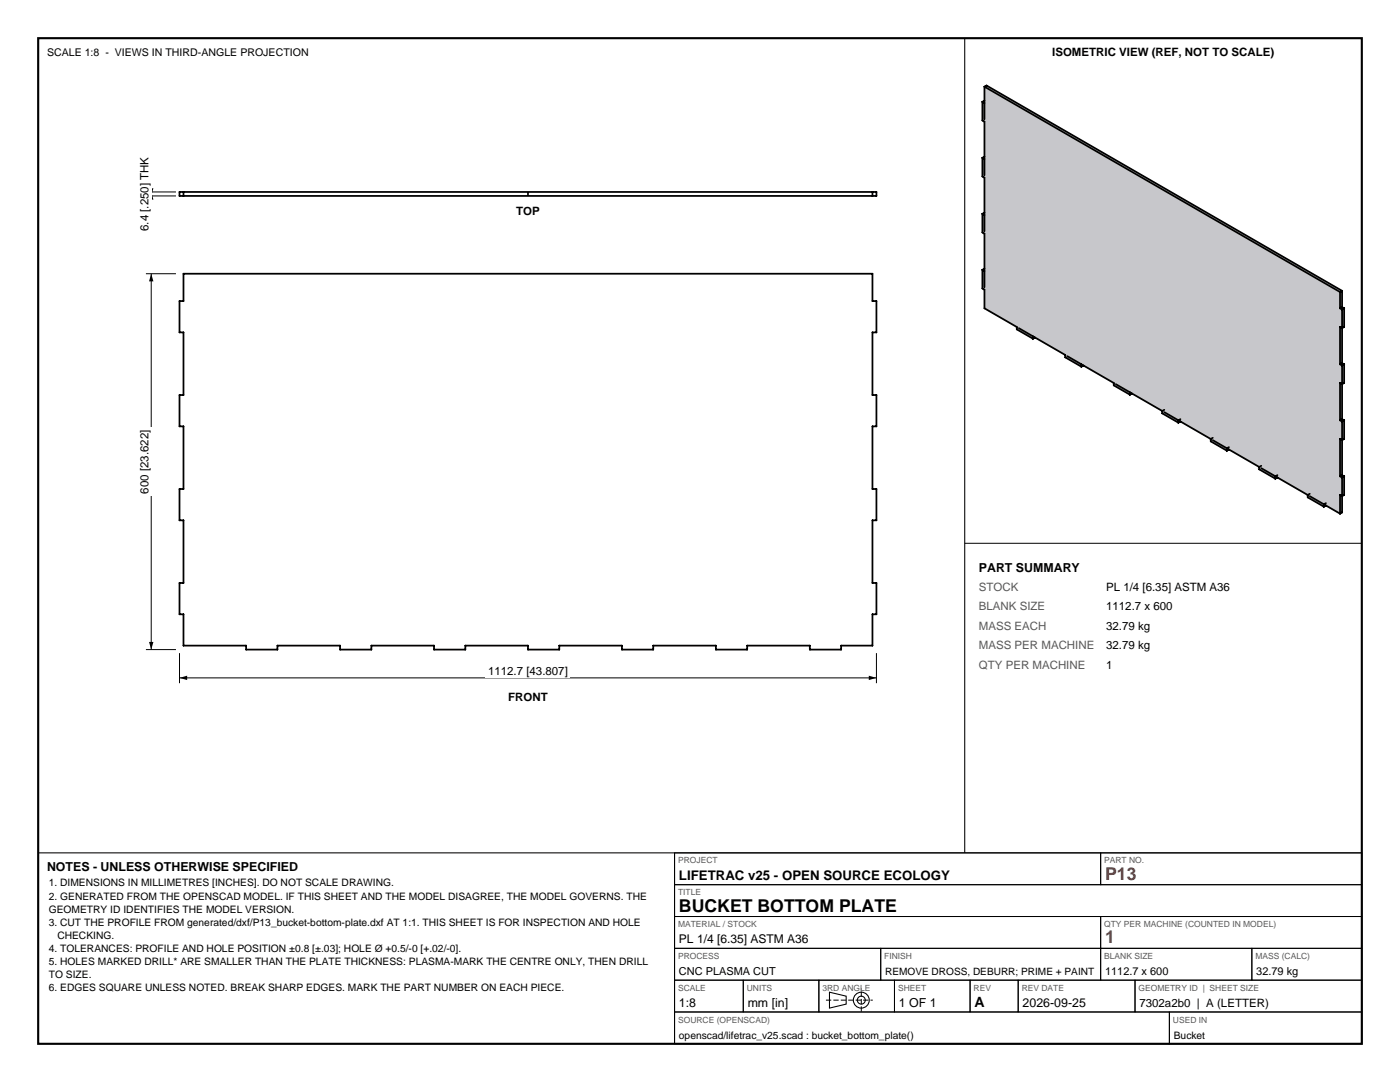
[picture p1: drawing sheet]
<svg xmlns="http://www.w3.org/2000/svg" width="279mm" height="216mm" viewBox="0 0 279 216" stroke-linecap="round" stroke-linejoin="round" font-family="sans-serif">
<path d="M7.6 7.6h264.2v200.7h-264.2z" fill="none" stroke="#000" stroke-width=".42"/>
<g fill="none" stroke="#000" stroke-width=".21">
<path d="M192.5 7.6v162.6M7.6 170.2h264.2M134.6 170.2v38.1M165.5 198l3.4 .8v1.6l-3.4 .8z"/>
<circle cx="171.9" cy="199.6" r="1.59"/>
<circle cx="171.9" cy="199.6" r=".79"/>
</g>
<g fill="none" stroke="#000" stroke-width=".2">
<path d="M35.8 130.3v6M35.8 135.3h139.1M174.9 130.3v6M134.6 170.2h85.1v6.3h-85.1zM134.6 176.5h137.2v6.4h-137.2zM219.7 170.2h52.1v6.3h-52.1zM134.6 182.9h85.1v6.3h-85.1zM134.6 189.2h41.2v6.4h-41.2zM134.6 195.6h13.7v6.3h-13.7zM148.3 195.6h15.1v6.3h-15.1zM163.4 195.6h15.1v6.3h-15.1zM175.8 189.2h43.9v6.4h-43.9z"/>
<path d="M178.5 195.6h15.1v6.3h-15.1zM193.6 195.6h9.6v6.3h-9.6zM203.2 195.6h23.3v6.3h-23.3zM219.7 182.9h52.1v6.3h-52.1zM219.7 189.2h30.1v6.4h-30.1zM226.5 195.6h45.3v6.3h-45.3zM249.8 189.2h22v6.4h-22zM134.6 201.9h98.8v6.4h-98.8zM233.4 201.9h38.4v6.4h-38.4z"/>
</g>
<path d="M164.8 199.6h9.4M171.9 201.9v-4.6" fill="none" stroke="#000" stroke-width=".2" stroke-dasharray="1.1 .4" stroke-linecap="butt"/>
<path d="M35.8 38.3h139.1v.8h-139.1zM36.6 38.3v.8M105.4 38.6v.2M174.1 38.3v.8M36.6 54.6h137.5v5.5h.8v6.2h-.8v12.5h.8v6.3h-.8v12.5h.8v6.2h-.8v12.5h.8v6.3h-.8v6.2h-6.2v.8h-6.3v-.8h-12.5v.8h-6.2v-.8h-12.5v.8h-6.3v-.8h-12.5v.8h-6.2v-.8h-12.5v.8h-6.3v-.8h-12.5v.8h-6.2v-.8h-12.5v.8h-6.3v-.8h-12.5v-6.2h-.8v-6.3h.8v-12.5h-.8v-6.2h.8v-12.5h-.8v-6.3h.8v-12.5h-.8v-6.2h.8z" fill="none" stroke="#000" stroke-width=".35"/>
<path d="M35.8 135.3l1.5-.5v.9zM173.4 134.8l1.5 .5-1.5 .4z" fill="#000"/>
<path d="M97 132.4h16.8v2.9h-16.8z" fill-rule="evenodd" fill="#fff"/>
<path d="M29.1 54.6h6M30.2 54.6v75M29.1 129.6h6" fill="none" stroke="#000" stroke-width=".2"/>
<path d="M30.2 54.6l.4 1.5h-.9zM29.7 128.1h.9l-.4 1.5z" fill="#000"/>
<path d="M27.4 85.3h2.8v13.6h-2.8z" fill-rule="evenodd" fill="#fff"/>
<path d="M29.1 39.1h6M29.1 38.3h6M30.2 38.3v.8" fill="none" stroke="#000" stroke-width=".2"/>
<path d="M29.7 37.6h.9l-.4 1.5zM30.2 38.3l.4 1.5h-.9z" fill="#000"/>
<path d="M27.4 30.9h2.8v15.6h-2.8z" fill-rule="evenodd" fill="#fff"/>
<g fill="#c7c7cb" stroke="#c7c7cb" stroke-width=".2">
<path d="M196.5 57.8l6.4 7.4-6.4-3.7z"/>
<path d="M196.1 53.8l.4 4-.4-.2z"/>
<path d="M196.1 53.8l.4 .3v3.7z"/>
<path d="M196.5 54.1l6.4 11.1-6.4-7.4z"/>
<path d="M202.9 65.2l3.2 2.4-3.2-1.9z"/>
<path d="M196.5 54.1l9.6 13-3.2-1.9z"/>
<path d="M202.9 65.2l3.2 1.9v.5z"/>
<path d="M196.5 46.6l9.6 20.5-9.6-13z"/>
<path d="M196.5 46.6l16.1 24.2-6.5-3.7z"/>
<path d="M196.1 42.7l.4 3.9-.4-.2z"/>
<path d="M196.1 42.7l.4 .2v3.7z"/>
<path d="M196.5 42.9l16.1 27.9-16.1-24.2z"/>
<path d="M212.6 70.8l3.2 2.4-3.2-1.9z"/>
<path d="M196.5 42.9l19.3 29.8-3.2-1.9z"/>
<path d="M212.6 70.8l3.2 1.9v.5z"/>
<path d="M196.5 35.4l19.3 37.3-19.3-29.8z"/>
<path d="M196.5 35.4l25.8 41-6.5-3.7z"/>
<path d="M196.1 31.5l.4 3.9-.4-.2z"/>
<path d="M196.1 31.5l.4 .2v3.7z"/>
<path d="M196.5 31.7l25.8 44.7-25.8-41z"/>
<path d="M222.3 76.4l3.2 2.4-3.2-1.9z"/>
<path d="M196.5 31.7l29 46.6-3.2-1.9z"/>
<path d="M222.3 76.4l3.2 1.9v.5z"/>
<path d="M196.5 24.3l29 54-29-46.6z"/>
<path d="M196.5 24.3l35.5 57.7-6.5-3.7z"/>
<path d="M196.1 20.3l.4 4-.4-.3z"/>
<path d="M196.1 20.3l.4 .3v3.7z"/>
<path d="M196.5 20.6l35.5 61.4-35.5-57.7z"/>
<path d="M232 82l3.2 2.3-3.2-1.8z"/>
<path d="M232 82l3.2 1.9v.4z"/>
<path d="M241.6 87.6l3.3 2.3-3.3-1.8z"/>
<path d="M241.6 87.6l3.3 1.9v.4z"/>
<path d="M251.3 93.2l3.2 2.3-3.2-1.8z"/>
<path d="M251.3 93.2l3.2 1.8v.5z"/>
<path d="M196.5 20.6l70.9 40.9-35.4 20.5z"/>
<path d="M196.5 17.3l70.9 44.2-70.9-40.9z"/>
<path d="M232 82l35.4-20.5-32.2 22.4z"/>
<path d="M235.2 83.9l32.2-18.7-25.8 22.4z"/>
<path d="M241.6 87.6l25.8-14.9-22.5 16.8z"/>
<path d="M261 98.8l3.2 2.3-3.2-1.9z"/>
<path d="M244.9 89.5l22.5-13.1-16.1 16.8z"/>
<path d="M261 98.8l3.2 1.8v.5z"/>
<path d="M251.3 93.2l16.1-9.3-12.9 11.1z"/>
<path d="M254.5 95l12.9-7.4-6.4 11.2z"/>
<path d="M261 98.8l6.4-3.8-3.2 5.6z"/>
<path d="M264.2 100.6l3.2-1.8v3.7z"/>
<path d="M267.4 95v3.8l-3.2 1.8z"/>
<path d="M267.4 87.6v7.4l-6.4 3.8z"/>
<path d="M267.4 95l.4 4-.4-.2z"/>
<path d="M254.5 95l12.9-11.1v3.7z"/>
<path d="M267.4 95l.4 .3v3.7z"/>
<path d="M267.4 76.4v7.5l-16.1 9.3z"/>
<path d="M244.9 89.5l22.5-16.8v3.7z"/>
<path d="M241.6 87.6l25.8-22.4v7.5z"/>
<path d="M235.2 83.9l32.2-22.4v3.7z"/>
<path d="M196.5 17.3l70.9 41v3.2z"/>
<path d="M267.4 83.9l.4 3.9-.4-.2z"/>
<path d="M267.4 83.9l.4 .2v3.7z"/>
<path d="M267.4 72.7l.4 4-.4-.3z"/>
<path d="M267.4 72.7l.4 .2v3.8z"/>
<path d="M267.4 61.5l.4 4-.4-.3z"/>
<path d="M267.4 61.5l.4 .3v3.7z"/>
</g>
<g fill="#e8e8ed" stroke="#e8e8ed" stroke-width=".2">
<path d="M196.1 53.8l.4-.2 .4 .2z"/>
<path d="M196.1 53.8h.8l-.4 .3z"/>
<path d="M196.1 42.7l.4-.3 .4 .3z"/>
<path d="M196.1 42.7h.8l-.4 .2z"/>
<path d="M196.1 31.5l.4-.2 .4 .2z"/>
<path d="M196.1 31.5h.8l-.4 .2z"/>
<path d="M196.1 20.3l.4-.2 .4 .2z"/>
<path d="M196.1 20.3h.8l-.4 .3z"/>
<path d="M196.5 17.3l.4-.2 70.9 40.9z"/>
<path d="M267.4 95l.4-.2 .5 .2z"/>
<path d="M267.4 95h.9l-.5 .3z"/>
<path d="M196.5 17.3l71.3 40.7-.4 .3z"/>
<path d="M267.4 83.9l.4-.3 .5 .3z"/>
<path d="M267.4 83.9h.9l-.5 .2z"/>
<path d="M267.4 72.7l.4-.2 .5 .2z"/>
<path d="M267.4 72.7h.9l-.5 .2z"/>
<path d="M267.4 61.5l.4-.2 .5 .2z"/>
<path d="M267.4 61.5h.9l-.5 .3z"/>
</g>
<g fill="#afafb2" stroke="#afafb2" stroke-width=".2">
<path d="M206.6 66.9v.4l-.5 .3z"/>
<path d="M206.1 67.1l.5-.2-.5 .7z"/>
<path d="M216.2 72.5v.4l-.4 .3z"/>
<path d="M215.8 72.7l.4-.2-.4 .7z"/>
<path d="M225.9 78v.5l-.4 .3z"/>
<path d="M225.5 78.3l.4-.3-.4 .8z"/>
<path d="M235.6 83.6v.5l-.4 .2z"/>
<path d="M235.2 83.9l.4-.3-.4 .7z"/>
<path d="M245.3 89.2v.5l-.4 .2z"/>
<path d="M244.9 89.5l.4-.3-.4 .7z"/>
<path d="M254.9 94.8v.5l-.4 .2z"/>
<path d="M254.5 95l.4-.2-.4 .7z"/>
<path d="M264.6 100.4v.5l-.4 .2z"/>
<path d="M264.2 100.6l.4-.2-.4 .7z"/>
<path d="M267.8 98.5v3.8l-.4 .2z"/>
<path d="M267.4 98.8l.4-.3-.4 4z"/>
<path d="M268.3 95v3.8l-.5 .2z"/>
<path d="M267.8 95.3l.5-.3-.5 4z"/>
<path d="M267.8 87.4v7.4l-.4 .2z"/>
<path d="M267.4 87.6l.4-.2-.4 7.6z"/>
<path d="M268.3 83.9v3.7l-.5 .2z"/>
<path d="M267.8 84.1l.5-.2-.5 3.9z"/>
<path d="M267.8 76.2v7.4l-.4 .3z"/>
<path d="M267.4 76.4l.4-.2-.4 7.7z"/>
<path d="M268.3 72.7v3.7l-.5 .3z"/>
<path d="M267.8 72.9l.5-.2-.5 4z"/>
<path d="M267.8 65v7.5l-.4 .2z"/>
<path d="M267.4 65.2l.4-.2-.4 7.7z"/>
<path d="M268.3 61.5v3.7l-.5 .3z"/>
<path d="M267.8 61.8l.5-.3-.5 4z"/>
<path d="M267.8 58v3.3l-.4 .2z"/>
<path d="M267.4 58.3l.4-.3-.4 3.5z"/>
</g>
<g fill="none" stroke="#000" stroke-width=".35">
<path d="M196.5 17.3v6.5M196.5 17.3l.4-.2 70.9 40.9M196.5 17.3l70.9 41M196.1 20.3v3.7l.4 .3v10.7M196.1 31.5v3.7l.4 .2v10.8M196.1 31.5l.4 .2M196.1 20.3l.4 .3M196.5 31.3l-.4 .2M196.5 20.1l-.4 .2M196.1 42.7v3.7l.4 .2v10.7M196.1 53.8v3.8l.4 .2v3.7l6.4 3.7v.5l3.2 1.9M196.1 53.8l.4 .3"/>
<path d="M196.1 42.7l.4 .2M196.5 53.6l-.4 .2M196.5 42.4l-.4 .3M267.4 58.3v3.2M267.8 58l-.4 .3M267.8 58v3.3M203.3 65.5l9.3 5.3v.5l3.2 1.9M206.1 67.1v.5M206.6 67.3l-.5 .3M213 71.1l9.3 5.3v.5l3.2 1.9M215.8 72.7v.5M216.2 72.9l-.4 .3"/>
<path d="M222.7 76.7l9.3 5.3M225.5 78.3v.5M225.9 78.5l-.4 .3M267.4 72.7l.4 .2M267.4 61.5l.4 .3M267.8 72.5l-.4 .2M267.8 61.3l-.4 .2M267.8 61.8v10.7M267.8 72.9v10.7M267.8 72.5l.5 .2M267.8 61.3l.5 .2M268.3 61.5v3.7l-.5 .3-.4-.3v7.5"/>
<path d="M268.3 72.7v3.7l-.5 .3-.4-.3v7.5M268.3 72.7l-.5 .2M268.3 61.5l-.5 .3M232 82v.5l3.2 1.8M232.4 82.2l9.2 5.4M232.4 81.8l-.4 .2M235.6 83.6l-.4 .3v.4M235.6 84.1l-.4 .2M241.6 87.6v.5l3.3 1.8M242 87.8l9.3 5.4M242 87.4l-.4 .2M245.3 89.2l-.4 .3v.4"/>
<path d="M245.3 89.7l-.4 .2M251.3 93.2v.5l3.2 1.8M251.7 93.4l9.3 5.4M251.7 92.9l-.4 .3M254.9 94.8l-.4 .2v.5M254.9 95.3l-.4 .2M261 98.8v.4l3.2 1.9M261.4 99l6 3.5M261.4 98.5l-.4 .3M267.4 83.9l.4 .2M267.4 95l.4 .3M267.8 94.8l-.4 .2"/>
<path d="M267.8 95.3v7l-.4 .2M267.8 83.6l-.4 .3M267.8 84.1v10.7M267.8 94.8l.5 .2M267.8 83.6l.5 .3M268.3 83.9v3.7l-.5 .2-.4-.2v7.4M268.3 95v3.8l-.5 .2-.4-.2v3.7M268.3 95l-.5 .3M268.3 83.9l-.5 .2M264.6 100.4l-.4 .2v.5M264.6 100.9l-.4 .2"/>
</g>
<path d="M192.5 108.4h79.3" fill="none" stroke="#000" stroke-width=".2"/>
<g font-size="3.5" fill="#bf1a1a">
<text x="220.5" y="175.5">P13</text>
<text x="220.5" y="188.2">1</text>
</g>
<text font-size="3.5" x="135.5" y="181.9">BUCKET BOTTOM PLATE</text>
<text font-size="2.8" x="194.5" y="200.9">A</text>
<text font-size="2.6" x="135.5" y="175.5">LIFETRAC v25 - OPEN SOURCE ECOLOGY</text>
<g font-size="2.5">
<text x="195.4" y="114.1">PART SUMMARY</text>
<text x="9.4" y="173.7">NOTES - UNLESS OTHERWISE SPECIFIED</text>
<text x="135.5" y="200.9">1:8</text>
<text x="149.2" y="200.9">mm [in]</text>
<text x="179.4" y="200.9">1 OF 1</text>
<text x="204.1" y="200.9">2026-09-25</text>
</g>
<text font-size="2.4" x="135.5" y="188.2">PL 1/4 [6.35] ASTM A36</text>
<g font-size="2.3">
<text x="210" y="11.1">ISOMETRIC VIEW (REF, NOT TO SCALE)</text>
<text x="29.7" y="46.1" transform="rotate(-90 29.7 46.1)">6.4 [.250] THK</text>
<text x="103" y="43">TOP</text>
<text x="29.7" y="98.5" transform="rotate(-90 29.7 98.5)">600 [23.622]</text>
<text x="220.8" y="117.9">PL 1/4 [6.35] ASTM A36</text>
<text x="220.8" y="121.8">1112.7 x 600</text>
<text x="220.8" y="125.7">32.79 kg</text>
<text x="220.8" y="129.6">32.79 kg</text>
<text x="97.4" y="134.7">1112.7 [43.807]</text>
<text x="220.8" y="133.5">1</text>
<text x="101.4" y="139.8">FRONT</text>
<text x="227.4" y="200.9">7302a2b0 | A (LETTER)</text>
</g>
<g font-size="2.3" fill="#595959">
<text x="195.4" y="117.9">STOCK</text>
<text x="195.4" y="121.8">BLANK SIZE</text>
<text x="195.4" y="125.7">MASS EACH</text>
<text x="195.4" y="129.6">MASS PER MACHINE</text>
<text x="195.4" y="133.5">QTY PER MACHINE</text>
</g>
<g font-size="2.2">
<text x="135.5" y="194.6">CNC PLASMA CUT</text>
<text x="220.5" y="194.6">1112.7 x 600</text>
<text x="250.7" y="194.6">32.79 kg</text>
</g>
<text font-size="2.1" x="9.4" y="11.1">SCALE 1:8 - VIEWS IN THIRD-ANGLE PROJECTION</text>
<g font-size="2">
<text x="9.7" y="176.9">1. DIMENSIONS IN MILLIMETRES [INCHES]. DO NOT SCALE DRAWING.</text>
<text x="9.7" y="179.5">2. GENERATED FROM THE OPENSCAD MODEL. IF THIS SHEET AND THE MODEL DISAGREE, THE MODEL GOVERNS. THE</text>
<text x="9.7" y="182.1">GEOMETRY ID IDENTIFIES THE MODEL VERSION.</text>
<text x="9.7" y="184.7">3. CUT THE PROFILE FROM generated/dxf/P13_bucket-bottom-plate.dxf AT 1:1. THIS SHEET IS FOR INSPECTION AND HOLE</text>
<text x="9.7" y="189.9">4. TOLERANCES: PROFILE AND HOLE POSITION ±0.8 [±.03]; HOLE Ø +0.5/-0 [+.02/-0].</text>
<text x="11.4" y="187.3">CHECKING.</text>
<text x="9.7" y="192.5">5. HOLES MARKED DRILL* ARE SMALLER THAN THE PLATE THICKNESS: PLASMA-MARK THE CENTRE ONLY, THEN DRILL</text>
<text x="9.7" y="195.2">TO SIZE.</text>
<text x="9.7" y="197.8">6. EDGES SQUARE UNLESS NOTED. BREAK SHARP EDGES. MARK THE PART NUMBER ON EACH PIECE.</text>
<text x="176.6" y="194.6">REMOVE DROSS, DEBURR; PRIME + PAINT</text>
<text x="135.5" y="207.3">openscad/lifetrac_v25.scad : bucket_bottom_plate()</text>
<text x="234.3" y="207.3">Bucket</text>
</g>
<g font-size="1.7" fill="#595959">
<text x="135.3" y="172.3">PROJECT</text>
<text x="220.4" y="172.3">PART NO.</text>
<text x="135.3" y="178.6">TITLE</text>
<text x="135.3" y="185">MATERIAL / STOCK</text>
<text x="220.4" y="185">QTY PER MACHINE (COUNTED IN MODEL)</text>
<text x="135.3" y="191.3">PROCESS</text>
<text x="176.5" y="191.3">FINISH</text>
<text x="220.4" y="191.3">BLANK SIZE</text>
<text x="250.5" y="191.3">MASS (CALC)</text>
<text x="135.3" y="197.7">SCALE</text>
<text x="149" y="197.7">UNITS</text>
<text x="164.1" y="197.7">3RD ANGLE</text>
<text x="179.2" y="197.7">SHEET</text>
<text x="194.3" y="197.7">REV</text>
<text x="203.9" y="197.7">REV DATE</text>
<text x="227.2" y="197.7">GEOMETRY ID | SHEET SIZE</text>
<text x="135.3" y="204">SOURCE (OPENSCAD)</text>
<text x="234.1" y="204">USED IN</text>
</g>
</svg>
